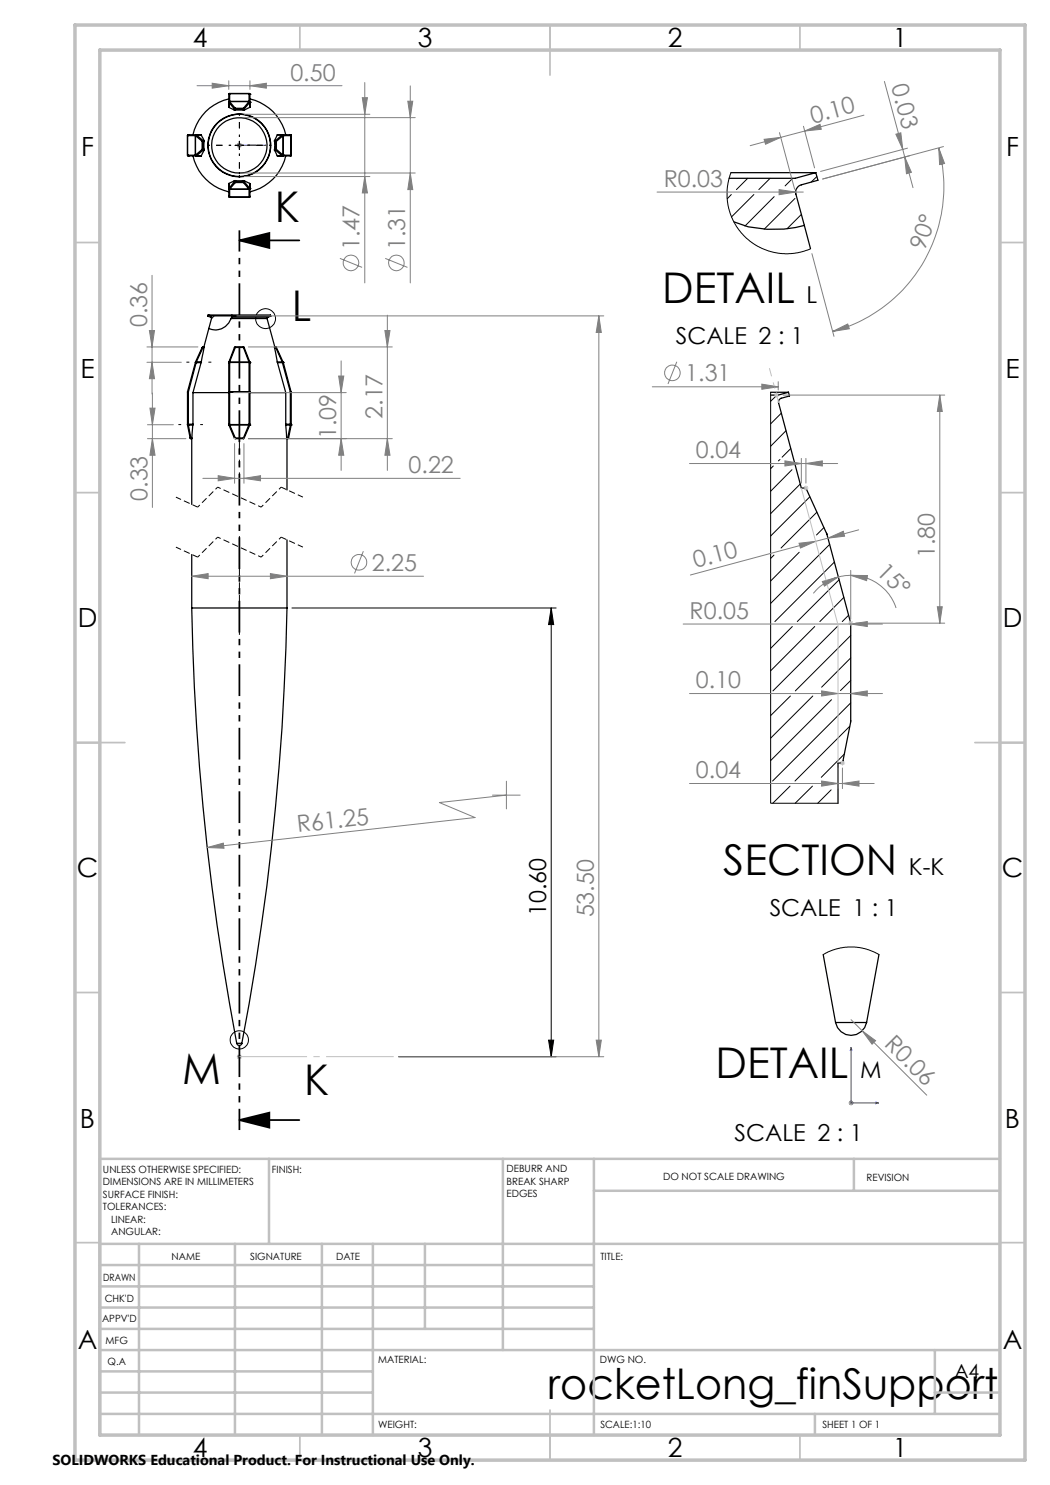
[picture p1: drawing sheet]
<svg xmlns="http://www.w3.org/2000/svg" width="210mm" height="297mm" viewBox="0 0 210 297" stroke-linecap="round" stroke-linejoin="round" font-family="sans-serif">
<g fill="none" stroke="#000" stroke-width=".2">
<path d="M47 29.1h1.7M47.9 28.3v1.6M146.2 34.5l-.5 1.6-.3 1.9 .1 2 .2 1.7 .7 1.9 1 1.8 1.9 2.3 1.3 1 1.7 .9 1.5 .6 1.9 .5 2 .1 1.7-.2 2.7-.9M146.3 38.9l-.8 .9M149.5 35.7l-2.2 2.2M150.8 38.9l-4.5 4.5M154 35.7l-2.2 2.2M154.8 39.3l-5.8 5.9M158.5 35.7l-1.5 1.5M159 39.7l-6.2 6.2M163.4 35.3l-1.2 1.1M160.3 42.9l-2.9 2.9"/>
<path d="M42.8 63.2l-.5 .5M154.1 78.5v82.2h13.5M155.4 79l-1.3 1.3M48.7 87.7h.1M154.7 93.2l-.6 .5M156 91.9l-.3 .3M156.3 82.6l-2.2 2.2M157.2 86.1l-3.1 3.1M158.2 89.7l-1.8 1.7M158.4 93.9l-4.3 4.3M160.1 96.8l-6 5.9M162 99.4l-7.9 7.8"/>
<path d="M154.8 111l-.7 .7M159.8 110.5l-5.7 5.7M163.4 102.4l-7.2 7.2M164.8 105.5l-1.5 1.5M165.9 108.9l-11.8 11.8M166.9 112.4l-11.9 11.9M167.8 116l-8.3 8.3M168.8 119.5l-4.8 4.8M58.4 121.6h52.8M110.2 121.6l.5 3.3h-1zM110.2 121.6v89.7M158.1 139.2l-4 3.9"/>
<path d="M158.5 125.3l-4.4 4.4M162.6 139.2l-8.5 8.4M162.9 125.3l-8.8 8.9M166.3 139.9l-12.2 12.2M167.5 125.3l-12.9 12.9M169.7 123l-1.2 1.3M170.1 127.1l-11 11.1M170.1 131.6l-5.8 5.8M170.1 136.1l-2 2M158 157.2l-3.4 3.5M162.5 157.2l-3.5 3.5M166.2 158l-2.7 2.7"/>
<path d="M168.8 150.8l-4.5 4.7M169.9 145.3l-10.9 10.9M170.1 140.6l-15.6 15.6M164.6 190.9l2.1-.9 1.4-.4 1.4-.2h1.9l1.5 .3 1.9 .7 1 .5M79.7 211.3h31.5M109.7 208h1l-.5 3.3z"/>
<circle cx="53.1" cy="63.7" r="1.98"/>
<circle cx="47.9" cy="208" r="1.82"/>
</g>
<g fill="none" stroke="#000" stroke-width=".25">
<path d="M45.8 19.8a9.4 9.4 0 0 0-7.2 7.1M45.8 18.9h.1M45.8 18.9v2.6M45.9 18.7l-.1 .2M45.9 18.7h.1M45.9 18.7v1.6M45.9 18.7h3.9M49.8 18.7l.2 .2M49.8 18.7h.1M49.8 18.7v1.6M50 19.8a9.4 9.4 0 0 1 7.1 7.1M50 18.9h.1"/>
<path d="M50 18.9v2.6M37.5 31l.2 .2M37.5 27.1h.1M37.5 31h.1M37.5 27.1v3.9M37.5 27.1h1.6M37.5 31h1.6M37.7 26.9l-.2 .2M37.7 26.9h.1M37.7 31.2h.1M37.7 26.9l2.6 .1M38.6 31.2a9.6 9.6 0 0 0 7.2 7.2"/>
<path d="M39.1 27.1v.1M39.1 31l.2 .2M39.1 31l.1 .2M39.1 27.1h.1M39.1 31h.1M39.1 27.1v3.9M39.1 27.2l1.3 1.1M39.2 26.9h.1M39.2 26.9l-.1 .2M39.3 27l-.2 .2M39.3 31.2h.1M39.3 26.9l-.2 .2"/>
<path d="M39.3 27l1.3 1.1M39.3 27h1M39.3 26.9v.1M40.3 27l.5 1.1M40.4 29.9l.2 .2M40.4 29.9h.2M40.4 28.3h.2M40.4 28.3v1.6M40.4 29.9l-1.3 1.1M40.6 28.1v.2M40.6 29.9v.2M40.6 28.1l-.2 .2"/>
<path d="M40.6 28.3h.2M40.6 28.1h.2M40.6 29.9h.2M40.6 28.3v1.6M40.6 30.1h.2M40.6 30.1l-1.3 1.1M40.8 30.1l-.5 1.1h-2.6M40.8 29.9v.2M40.8 28.3v1.6M40.8 28.1v.2M45.8 20.5h.1M45.8 37.7h.1"/>
<path d="M45.8 37.7l.1 .1M45.8 39.3l.1 .1M45.8 21.5l1.1 .5M45.8 36.7v2.6M45.8 20.5l1.1 1.3M45.8 20.5v1M45.8 36.7v1M45.9 20.4l-.1 .1M45.9 20.3v.1M45.9 37.8h.1M45.9 20.3l-.1 .2M45.9 20.3h.1"/>
<path d="M45.9 39.4h.1M45.9 37.8v1.6M45.9 20.4l1.2 1.3M45.9 20.3h3.9M45.9 37.8h3.9M45.9 39.4h3.9M46.9 36.1h.2M46.9 36.1l-1.1 .6M46.9 22h.2M46.9 21.8h.2M46.9 36.3l.2 .2M46.9 36.3h.2"/>
<path d="M46.9 21.8v.2M46.9 36.1v.2M46.9 36.3l-1.1 1.4M47.1 22h1.6M47.1 36.1h1.6M47.1 36.3v.2M47.1 21.7l-.2 .1M47.1 21.7v.1M47.1 36.3h1.6M47.1 21.8v.2M47.1 36.1v.2M47.1 36.5h1.6"/>
<path d="M47.1 21.8h1.6M47.1 21.7h1.6M47.1 36.5l-1.2 1.3M48.7 22h.1M48.7 36.1h.1M48.7 36.3v.2M48.7 21.8h.1M48.7 21.7v.1M48.7 21.7l.1 .1M48.7 36.3h.1M48.7 21.8v.2M48.7 36.1v.2"/>
<path d="M48.7 36.5l1.1 1.3M48.8 36.1l1.2 .6M48.8 36.3l-.1 .2M48.8 21.8v.2M48.8 36.1v.2M48.8 36.3l1.2 1.4M49.8 20.4l.2 .1M49.8 37.8h.1M49.8 20.4l-1.1 1.3M49.8 20.3l.2 .2M49.8 20.3h.1M49.8 39.4h.1"/>
<path d="M49.8 37.8v1.6M49.8 20.3v.1M50 21.5l-1.2 .5M50 37.7l-.2 .1M50 36.7v2.6M50 20.5l-1.2 1.3M50 20.5v1M50 36.7v1M50 37.7h.1M50 20.5h.1M50 39.3l-.2 .1M54.9 28.1v.2"/>
<path d="M54.9 28.3v1.6M54.9 29.9v.2M54.9 30.1l.6 1.1h2.6M54.9 28.3h.2M54.9 28.1h.2M54.9 29.9h.2M54.9 30.1h.2M55.1 29.9v.2M55.1 29.9h.2M55.1 28.3h.2M55.1 28.1l.2 .2M55.1 28.1v.2"/>
<path d="M55.1 28.3v1.6M55.1 30.1l1.3 1.1M55.3 29.9l-.2 .2M55.3 28.3v1.6M55.3 29.9l1.3 1.1M55.5 27l-.6 1.1M55.5 27h.9M56.4 27l.2 .2M56.4 31.2h.1M56.4 27l-1.3 1.1M56.5 26.9l-.1 .1M56.5 26.9l.1 .2"/>
<path d="M56.5 31.2h.1M56.5 26.9h.1M56.5 26.9l.2 .2M56.6 31l-.2 .2M56.6 27.2l-1.3 1.1M56.6 31h.1M56.6 27.1v.1M56.6 31l-.1 .2M56.6 27.1v3.9M56.6 27.1h1.6M56.7 31l-.2 .2M56.7 27.1h.1"/>
<path d="M56.7 31h.1M56.7 27.1v3.9M56.7 31h1.5M57.1 31.2a9.6 9.6 0 0 1-7.1 7.2M58.1 26.9l.1 .2M58.1 31.2h.1M58.1 26.9h.1M58.1 26.9l-2.6 .1M58.2 31l-.1 .2M58.2 31h.1M58.2 27.1h.1M58.2 27.1v3.9"/>
<path d="M146.2 34.5h17M163.2 34.5l.4 1.6-3.3 .9a1.55 1.55 0 0 0-1.1 1.8l1.7 6.3M163.2 34.5l-4.2 1.2h-13.2M146.8 44.4a22.2 22.2 0 0 0 14.1 .7M160.9 45.1l1.2 4.6M37.5 78.3l.2 .1M37.5 78.5h.2M37.5 78.3v.2M37.5 78.5v6.3M37.7 78.4v.1M37.7 78.5v6.3M38.6 78.5h7.2"/>
<path d="M38.6 78.5v6.3M39.1 72.5h.1M39.1 72.4l.2 .1M39.1 72.5l-1.6 5.8M39.1 72.4v.1M39.1 72.4h.1M39.1 72.4h.2M39.2 72.5h.1M39.2 72.5h1M39.2 72.5l-1.5 5.9M39.3 72.4v.1M39.3 72.4h1"/>
<path d="M39.3 72.5h-.1M40.2 72.5l-1.6 6M40.3 72.4l-.1 .1M40.4 69.5h.2M40.4 69.5l-1.3 2.9M40.6 69.4v.1M40.6 69.4l-.2 .1M40.6 69.5h.2M40.6 69.4h.2M40.6 69.5l-1.3 2.9M40.8 69.5l-.5 2.9M40.8 69.4v.1"/>
<path d="M41.6 63h12.5l.1 .2M41.6 63v.2l.6 .3 .1 .2-1.5 5.7M41.6 63l.7 .2h4.1M45.8 78.5h.1M45.8 78.4v.1M45.8 72.5h.1M45.8 72.5v5.9M45.8 78.5v6.3M45.8 72.4v.1M45.9 78.3v.2M45.9 78.3l-.1 .1M45.9 72.5h-.1"/>
<path d="M45.9 72.5h.1M45.9 72.4l-.1 .1M45.9 72.4h.1M45.9 72.4h-.1M45.9 78.5h3.9M45.9 72.4v5.9M45.9 78.5v6.3M45.9 78.3h3.9M45.9 72.5h3.9M45.9 72.4h3.9M46.2 63.7a3.2 3.2 0 0 1-4.4 2M46.2 63.7h7.2"/>
<path d="M46.3 63.4l-.1 .3M46.3 63.4h7.3M46.4 63.2h7.8M46.4 63.2l-.1 .2M46.4 63v.2M46.9 69.5h.2M46.9 69.5l-1.1 2.9M47.1 69.4v.1M47.1 69.4l-.2 .1M47.1 69.5l-1.2 2.9M47.1 69.5h1.6M47.1 69.4h1.6"/>
<path d="M48.7 69.5h.1M48.7 69.4v.1M48.7 69.4l.1 .1M48.7 69.5l1.1 2.9M48.8 69.5l1.2 2.9M49.8 72.4h.1M49.8 72.4h.2M49.8 78.5h.2M49.8 78.3v.2M49.8 78.3l.2 .1M49.8 72.5h.2M49.8 72.5h.1"/>
<path d="M49.8 72.4l.2 .1M49.8 72.4v5.9M49.8 78.5v6.3M50 72.4v.1M50 78.4v.1M50 78.5h7.1M50 72.5h.1M50 72.5v5.9M50 78.5v6.3M53.4 63.7l1.6 5.7M53.6 63.4l-.2 .3M54.2 63.2l-.6 .2"/>
<path d="M54.9 69.5l.6 2.9M54.9 69.5h.2M55.1 69.4l-.2 .1M55.1 69.5h.2M55.1 69.4v.1M55.1 69.4l.2 .1M55.1 69.5l1.3 2.9M55.3 69.5l1.3 2.9M55.5 72.4v.1M55.5 72.4h.9M55.5 72.5l1.6 6M55.5 72.5h1"/>
<path d="M56.4 72.4l.1 .1M56.5 72.5h.1M56.5 72.5l1.6 5.9M56.6 72.4h.1M56.6 72.4h-.2M56.6 72.4l-.1 .1M56.6 72.4l.1 .1M56.7 72.5h.1M56.7 72.5h-.2M56.7 72.5l1.5 5.8M57.1 78.5v6.3M58.1 78.5h.1"/>
<path d="M58.1 78.4v.1M58.1 78.5v6.3M58.2 78.3v.2M58.2 78.3l-.1 .1M58.2 78.5v6.3M154.1 78.5h3.6M157.7 78.5l.2 .7-1.7 .5a.74 .74 0 0 0-.5 .9l4.6 17h.6l.4 .3 4.1 8.9 4.7 17.8v19.8l-1.5 7.8-.3 .3-.7 .1v8.1M157.7 78.5l-2.1 .5h-1.5M37.5 84.9h.2M37.5 84.8v.1M37.5 84.8h.2M37.5 85h.2"/>
<path d="M37.5 85h.1M37.5 84.9v.1M37.5 85l.5 2.6M37.7 84.8v.1M37.7 85h.1M37.7 85h.9M37.7 84.8h.9M37.7 84.9v.1M37.7 85l.5 2.6M38 87.6h.2M38 87.6l.2 .1M38.2 87.6v.1"/>
<path d="M38.2 87.6h.2M38.3 87.7v13.2M38.4 87.6l-.2 .1M38.6 85l-.2 2.6M38.6 84.8v.2M45.8 84.9h.1M45.8 84.8v.1M45.8 84.8h.1M45.8 84.9v.1M45.8 85h.1M45.8 85l1.1 2.6M45.9 84.8v.1"/>
<path d="M45.9 85h-.1M45.9 85h.1M45.9 84.9h3.9M45.9 84.9v.1M45.9 85h3.9M45.9 85l1.2 2.6M46.9 87.6l.2 .1M47.1 87.6h-.2M47.1 87.6v.1M47.1 87.6h1.6M47.1 87.7h1.6M48.7 87.6h.1"/>
<path d="M48.7 87.6v.1M48.8 87.6l-.1 .1M49.8 85h.2M49.8 85h.1M49.8 85l-1.1 2.6M49.8 84.9h.2M49.8 84.8v.1M49.8 84.8h.2M49.8 84.9v.1M50 85h.1M50 85l-1.2 2.6M50 84.8v.1"/>
<path d="M50 84.9v.1M57.1 84.8v.2M57.1 85l.2 2.6M57.1 85h1M57.1 84.8h1M57.3 87.6l.2 .1M57.3 87.6h.2M57.4 87.7v10.3M57.5 87.6v.1M57.7 87.6h-.2M57.7 87.6l-.2 .1M58.1 85h.1"/>
<path d="M58.1 84.8v.1M58.1 84.8h.1M58.1 84.9h.1M58.1 84.9v.1M58.1 85l-.6 2.6M58.2 84.8v.1M58.2 85h-.1M58.2 85h.1M58.2 84.9v.1M58.2 85l-.5 2.6M38.3 110.9v10.7M57.4 108v13.6"/>
<path d="M38.3 121.6a517 517 0 0 0 9 87.1M38.3 121.6h19.1M57.4 121.6a522.5 522.5 0 0 1-9 87.1M164.6 190.9l2.5 13.6M175.8 190.9l-2.5 13.6M47.3 208.7a.52 .52 0 0 0 .6 .4 .52 .52 0 0 0 .5-.4M47.3 208.7h1.1M167.1 204.5a3.2 3.2 0 0 0 3.1 2.6 3.2 3.2 0 0 0 3.1-2.6M167.1 204.5h6.2"/>
<circle cx="47.9" cy="29.1" r="5.5"/>
<circle cx="47.9" cy="29.1" r="6.3"/>
<circle cx="47.9" cy="29.1" r="6.2"/>
</g>
<g fill="none" stroke="#808080" stroke-width=".2">
<path d="M39.4 17.1h29M42.4 16.6l3.4 .5-3.4 .5zM45.8 16.2v1.7M50 17.1l3.3-.5v1zM50 16.2v1.7M72.5 19.5h1l-.5 3.4zM73 16.5v40.1M82.1 17.2v39.4M176.9 16.3l3.7 13.6M47.4 29.1h1M47.5 28.7l.7 .7M47.9 28.6v1"/>
<path d="M48.2 28.7l-.7 .7M48.9 23.5h34.1M48.9 34.6h34.1M48.9 22.9h25.1M48.9 35.3h25.1M73 35.3l.5 3.3h-1zM81.6 20.2h1l-.5 3.3zM82.1 34.6l.5 3.3h-1zM131.4 38.4h29.3M152.8 27.9l3.3-.4-3 1.4zM155.8 37.9l3.3 .5-3.3 .5zM155.9 26.5l3 11.3"/>
<path d="M156.1 27.5l-6.1 1.6M160.7 25.3l2.2 8.3M160.9 26.2l-4.8 1.3M160.9 26.2l3.1-1.3 .3 1zM172.8 23l-11.9 3.2M179.2 26.8l1-.2 .4 3.3zM180.6 29.9l.3 1.5M180.9 31.4l1.7 6.1M180.9 31.4l1.4 3.1-1 .2zM181.5 29.6l-17.4 4.7M187.7 29.6l1.2 3.1-1 .2zM187.7 29.6a29.9 29.9 0 0 1-21.2 36.7"/>
<path d="M188.7 29.3l-24.2 6.5M30.4 55.1v23.7M68 51.7l4.4 1.8M77 51.7l4.5 1.8M162.4 50.7l4.4 16.6M29.4 69.4h10.2M29.4 72.5h6.9M29.9 66.1h1l-.5 3.3zM30.4 72.5l.5 3.2h-1zM30.5 78.6v22.9M46.7 78.5h22.6M47.4 63.2h73.4"/>
<path d="M49.7 69.4h28.8M67.7 75.2h1.1l-.6 3.3zM68.2 72.2v21.9M77 66.1h1l-.5 3.3zM77.5 63v31.1M119.8 63.2v148.1M119.8 63.2l.5 3.3h-1.1zM130.5 77.4h25.1M135.4 72.4l-1.8 4.4M152.4 76.8l3.2 .6-3.2 .5zM155.6 76.3v1.7M156.6 79h32.3"/>
<path d="M166.5 66.3l3-1.5 .4 1zM188 79l.5 3.3h-1zM188 79v45.6M29.5 87.7h7.7M29.5 84.9h5.2M30 81.6h1l-.5 3.3zM30.5 87.7l.5 3.3h-1zM40.6 95.7h51.4M43.6 95.1l3.3 .6-3.3 .5zM46.9 88.7v8M48.8 95.7l3.3-.6v1.1zM48.8 88.7v8"/>
<path d="M49.7 87.7h28.8M68.2 87.7l.6 3.3h-1.1zM77.5 87.7l.5 3.3h-1zM137.9 92.7h29.6M157 92.2l3.3 .5-3.3 .5zM160.3 91.7v4.9M161.2 92.7l3.3-.5v1zM161.2 91.7v4.9M38.3 115.2l3.3-.5v1zM38.3 115.2h46.4M54.1 114.7l3.3 .5-3.3 .5zM72.7 110.2l-1.8 4.5"/>
<path d="M159.8 108.7l3.3-.4-3 1.3zM163.1 108.3l-25 6.7M164.5 116.3l3.2-.9-2.8 1.8zM165.6 107.6l3.1-1.3 .2 .9zM165.6 107.6l-2.5 .7M167.7 115.4a9.8 9.8 0 0 0-5 3.3M170.1 115.1h3.4l-.2 1zM170.1 115.1l-2.4 .3M170.1 115.1a9.5 9.5 0 0 1 9.1 6.5M170.1 114.1v9.7M171.7 106l-6.1 1.6M136.6 124.8h39.9"/>
<path d="M137.9 138.7h38.6M164.3 138.2l3.3 .5-3.3 .5zM170.1 124.8l3.4-.5v1zM170.1 138.7l3.4-.5v1zM171.2 124.6h17.7M187.5 121.4h1l-.5 3.2zM98.5 159h5.5M101.3 159l-13.4 1.5 7.1 3-53.5 6M101.3 156.2v5.6M137.9 156.7h36.9M164.3 156.2l3.3 .5-3.3 .5zM167.6 153.6v4.1"/>
<path d="M168.5 156.7l3.3-.5v1zM168.5 153.6v4.1M41.5 169.5l3.2-.9 .1 1zM47.4 211.3h1M47.5 211l.7 .7M47.9 210.9v.9M48.2 211l-.7 .7M79.7 211.3h41.1M119.2 208h1.1l-.5 3.3zM170.2 203.9l15.1 15.1M172.4 206.2l2.7 1.9-.7 .7zM169.7 220.6h1"/>
<path d="M169.9 220.2l.7 .7M170.2 220.1v1M170.6 220.2l-.7 .7"/>
<circle cx="70.2" cy="52.6" r="1.55"/>
<circle cx="79.3" cy="52.6" r="1.56"/>
<circle cx="134.5" cy="74.6" r="1.55"/>
<circle cx="71.8" cy="112.5" r="1.56"/>
</g>
<path d="M47.9 48.1l6-1.5v3zM47.9 48.1h12M47.9 224l6-1.5v3zM47.9 224h12" fill="none" stroke="#000" stroke-width=".35"/>
<g fill="none" stroke="#c0c0c0" stroke-width=".2">
<path d="M154.8 79h1M154.9 78.6l.7 .8M155.3 78.5v1M155.6 78.6l-.7 .8M46.9 87.6l.2 .1M48.8 87.6v.1M160.3 97.6l7.3 27.4v27.6M160.7 97.6h1M160.8 97.3l.7 .7M161.2 97.1v1M161.5 97.3l-.7 .7M169.7 124.6h.9"/>
<path d="M169.8 124.3l.7 .7M170.1 124.1v1M170.5 124.3l-.7 .7M168 152.6h1M168.1 152.3l.7 .7M168.5 152.1v1M168.8 152.3l-.7 .7"/>
</g>
<path d="M47.4 29.1h.9zM47.7 29.1h.3zM47.9 29.1h.1M47.9 29.1h5.5M51.2 29.1h-1.7h1.7M53.4 29.1h-.6h.6M170.2 209.5v11.1h5.6M170.2 209.5l.2 .5h-.3zM175.2 220.4l.6 .2-.6 .1z" fill="none" stroke="#00f" stroke-width=".2"/>
<path d="M42.3 72.4h-5M40.6 84.9h-4.9" fill="none" stroke="#000" stroke-width=".2" stroke-dasharray="15.2 1.3 1.3 1.3" stroke-dashoffset="14.7" stroke-linecap="butt"/>
<path d="M47.9 107.2v19.8" fill="none" stroke="#000" stroke-width=".2" stroke-dasharray="15.2 1.3 1.3 1.3" stroke-dashoffset="7.3" stroke-linecap="butt"/>
<path d="M47.9 85.7v13.7" fill="none" stroke="#000" stroke-width=".2" stroke-dasharray="15.2 1.3 1.3 1.3" stroke-dashoffset="10.3" stroke-linecap="butt"/>
<path d="M60.6 99.4l-4.4-2M39.5 111.4l-4.3-2M39.5 101.4l-4.3-2M60.6 109.4l-4.4-2" fill="none" stroke="#000" stroke-width=".2" stroke-dasharray="1.3 .6" stroke-dashoffset=".1" stroke-linecap="butt"/>
<path d="M43.5 97.4l-4 4M56.2 97.4l-4 4M43.5 107.4l-4 4M56.2 107.4l-4 4" fill="none" stroke="#000" stroke-width=".2" stroke-dasharray="1.3 .6" stroke-dashoffset=".7" stroke-linecap="butt"/>
<path d="M52.2 111.4l-8.7-4M52.2 101.4l-8.7-4" fill="none" stroke="#000" stroke-width=".2" stroke-dasharray="1.3 .6" stroke-dashoffset=".6" stroke-linecap="butt"/>
<path d="M47.9 46.1v179.9" fill="none" stroke="#000" stroke-width=".35" stroke-dasharray="6.3 1.3 1.3 1.3 1.3 1.3" stroke-dashoffset="2.1" stroke-linecap="butt"/>
<path d="M155.7 80.6l-1.8-7" fill="none" stroke="#c0c0c0" stroke-width=".2" stroke-dasharray="15.2 1.3 1.3 1.3" stroke-dashoffset="13.6" stroke-linecap="butt"/>
<path d="M46.2 29.1h-4.7M47.9 27.4v-4.7M47.9 30.7v4.8M47.9 30.7v4.7M49.5 29.1h4.8" fill="none" stroke="#000" stroke-width=".2" stroke-dasharray="15.2 1.3 1.3 1.3" stroke-dashoffset="14.8" stroke-linecap="butt"/>
<path d="M47.9 211.3h30.8" fill="none" stroke="#c0c0c0" stroke-width=".2" stroke-dasharray="15.2 1.3 1.3 1.3" stroke-dashoffset="1.7" stroke-linecap="butt"/>
<g fill="none" stroke="#c0c0c0" stroke-width=".35">
<path d="M60 5v5M110 5v10M160 5v5M15 48.5h5M200 48.5h5M15 98.5h5M200 98.5h5M15 148.5h10M195 148.5h10M15 198.5h5M200 198.5h5M15 248.5h5"/>
<path d="M200 248.5h5M60 287v5M110 282v10M160 287v5"/>
</g>
<g fill="none" stroke="#c0c0c0" stroke-width=".5">
<path d="M53.8 231.8v17M100.6 231.8v38.2M118.8 231.8v55.2M118.8 238.2h81.2M170.8 231.8v6.4M200 231.8h-180v55.2M20 248.8h180M20 257.3h98.8M20 253h98.8M27.8 248.8v38.2M47 248.8v38.2M64.4 248.8v38.2"/>
<path d="M74.6 248.8v38.2M85 248.8v17M20 265.8h98.8M20 261.5h98.8M20 278.5h54.6M20 274.3h54.6M20 270h180M187 278.5h13M187 270v12.8M20 282.8h180M163 282.8v4.2"/>
</g>
<path d="M15 5h190v287h-190zM20 10h180v277h-180z" fill="none" stroke="#c0c0c0" stroke-width=".7"/>
<path d="M47.9 48.1l6-1.5v3zM47.9 224l6-1.5v3z" fill="#000"/>
<g fill="#808080">
<path d="M170.1 124.8l3.4-.5v1z"/>
<path d="M152.4 76.8l3.2 .6-3.2 .5z"/>
<path d="M170.1 115.1h3.4l-.2 1zM164.5 116.3l3.2-.9-2.8 1.8z"/>
<path d="M168.5 156.7l3.3-.5v1zM164.3 156.2l3.3 .5-3.3 .5zM161.2 92.7l3.3-.5v1zM157 92.2l3.3 .5-3.3 .5z"/>
<path d="M164.3 138.2l3.3 .5-3.3 .5zM170.1 138.7l3.4-.5v1z"/>
<path d="M159.8 108.7l3.3-.4-3 1.3zM165.6 107.6l3.1-1.3 .2 .9z"/>
<path d="M187.5 121.4h1l-.5 3.2zM188 79l.5 3.3h-1z"/>
</g>
<g fill="#00f">
<path d="M49.5 29.1h1.7zM47.4 29.1h.9zM130.8 297.1h.6zM125.7 297.1h.3z"/>
<path d="M52.8 29.1h.6zM47.7 29.1h.3zM175.2 220.4l.6 .2-.6 .1zM170.2 209.5l.2 .5h-.3z"/>
</g>
<path d="M109.7 208h1l-.5 3.3zM110.2 121.6l.5 3.3h-1z" fill="#000"/>
<g fill="#808080">
<path d="M155.8 37.9l3.3 .5-3.3 .5z"/>
<path d="M41.5 169.5l3.2-.9 .1 1z"/>
<path d="M172.4 206.2l2.7 1.9-.7 .7z"/>
<path d="M180.9 31.4l1.4 3.1-1 .2zM179.2 26.8l1-.2 .4 3.3z"/>
<path d="M38.3 115.2l3.3-.5v1zM54.1 114.7l3.3 .5-3.3 .5zM43.6 95.1l3.3 .6-3.3 .5zM48.8 95.7l3.3-.6v1.1z"/>
<path d="M152.8 27.9l3.3-.4-3 1.4zM160.9 26.2l3.1-1.3 .3 1z"/>
<path d="M166.5 66.3l3-1.5 .4 1zM187.7 29.6l1.2 3.1-1 .2z"/>
<path d="M77.5 87.7l.5 3.3h-1zM77 66.1h1l-.5 3.3zM68.2 87.7l.6 3.3h-1.1zM67.7 75.2h1.1l-.6 3.3zM30.4 72.5l.5 3.2h-1zM29.9 66.1h1l-.5 3.3z"/>
<path d="M30 81.6h1l-.5 3.3zM30.5 87.7l.5 3.3h-1zM119.8 63.2l.5 3.3h-1.1zM119.2 208h1.1l-.5 3.3zM81.6 20.2h1l-.5 3.3zM82.1 34.6l.5 3.3h-1zM72.5 19.5h1l-.5 3.4zM73 35.3l.5 3.3h-1z"/>
<path d="M42.4 16.6l3.4 .5-3.4 .5zM50 17.1l3.3-.5v1z"/>
</g>
<g font-size="8.5">
<text x="55" y="44.3">K</text>
<text x="58.4" y="64.1">L</text>
<text x="132.5" y="60.7">DETAIL</text>
<text x="144.7" y="174.9">SECTION</text>
<text x="143.1" y="215.5">DETAIL</text>
<text x="36.5" y="216.7">M</text>
<text x="60.8" y="218.9">K</text>
<text x="109.6" y="279.7">rocketLong_finSupport</text>
</g>
<g font-size="5.3">
<text x="38.5" y="9.5">4</text>
<text x="83.5" y="9.5">3</text>
<text x="133.6" y="9.5">2</text>
<text x="178.6" y="9.5">1</text>
<text x="16.2" y="31.2">F</text>
<text x="201.2" y="31.2">F</text>
<text x="16.1" y="75.5">E</text>
<text x="201.1" y="75.5">E</text>
<text x="15.5" y="125.5">D</text>
<text x="200.5" y="125.5">D</text>
<text x="15.4" y="175.5">C</text>
<text x="200.4" y="175.5">C</text>
<text x="16" y="225.5">B</text>
<text x="201" y="225.5">B</text>
<text x="15.5" y="269.7">A</text>
<text x="200.5" y="269.7">A</text>
<text x="38.5" y="291.5">4</text>
<text x="83.5" y="291.5">3</text>
<text x="133.6" y="291.5">2</text>
<text x="178.6" y="291.5">1</text>
</g>
<g font-size="4.7" fill="#808080">
<text x="58.1" y="16.1">0.50</text>
<text x="178.2" y="17.3" transform="rotate(75 178.2 17.3)">0.03</text>
<text x="162.6" y="24.7" transform="rotate(-15 162.6 24.7)">0.10</text>
<text x="132.7" y="37.4">R0.03</text>
<text x="71.9" y="50" transform="rotate(-90 71.9 50)">1.47</text>
<text x="81" y="50" transform="rotate(-90 81 50)">1.31</text>
<text x="185" y="50.2" transform="rotate(-71 185 50.2)">90°</text>
<text x="29.4" y="65.4" transform="rotate(-90 29.4 65.4)">0.36</text>
<text x="137.1" y="76.3">1.31</text>
<text x="76.5" y="83.8" transform="rotate(-90 76.5 83.8)">2.17</text>
<text x="67.2" y="87.9" transform="rotate(-90 67.2 87.9)">1.09</text>
<text x="81.7" y="94.6">0.22</text>
<text x="139.2" y="91.7">0.04</text>
<text x="29.5" y="100.2" transform="rotate(-90 29.5 100.2)">0.33</text>
<text x="139.1" y="113.7" transform="rotate(-15 139.1 113.7)">0.10</text>
<text x="187" y="111.6" transform="rotate(-90 187 111.6)">1.80</text>
<text x="74.4" y="114.2">2.25</text>
<text x="175.1" y="114.6" transform="rotate(45 175.1 114.6)">15°</text>
<text x="137.9" y="123.8">R0.05</text>
<text x="139.2" y="137.7">0.10</text>
<text x="139.2" y="155.7">0.04</text>
<text x="59.6" y="166.4" transform="rotate(-6 59.6 166.4)">R61.25</text>
<text x="118.8" y="183.5" transform="rotate(-90 118.8 183.5)">53.50</text>
<text x="176.7" y="209" transform="rotate(45 176.7 209)">R0.06</text>
</g>
<g font-size="4.7">
<text x="161.3" y="60.7">L</text>
<text x="135.2" y="68.9">SCALE 2 : 1</text>
<text x="181.8" y="174.9">K-K</text>
<text x="109.2" y="183.2" transform="rotate(-90 109.2 183.2)">10.60</text>
<text x="153.9" y="183.1">SCALE 1 : 1</text>
<text x="172" y="215.5">M</text>
<text x="146.9" y="228.3">SCALE 2 : 1</text>
</g>
<text font-size="3.9" x="190.9" y="275.5">A4</text>
<text font-size="2.9" x="10.5" y="292.9">SOLIDWORKS Educational Product. For Instructional Use Only.</text>
<g font-size="2">
<text x="20.6" y="234.6">UNLESS OTHERWISE SPECIFIED:</text>
<text x="20.6" y="237.1">DIMENSIONS ARE IN MILLIMETERS</text>
<text x="20.6" y="239.6">SURFACE FINISH:</text>
<text x="54.4" y="234.6">FINISH:</text>
<text x="101.3" y="234.5">DEBURR AND</text>
<text x="101.3" y="237">BREAK SHARP</text>
<text x="101.3" y="239.5">EDGES</text>
<text x="132.6" y="236">DO NOT SCALE DRAWING</text>
<text x="173.3" y="236.2">REVISION</text>
<text x="20.6" y="242.1">TOLERANCES:</text>
<text x="22.2" y="244.6">LINEAR:</text>
<text x="22.2" y="247.1">ANGULAR:</text>
<text x="34.3" y="252">NAME</text>
<text x="50" y="251.9">SIGNATURE</text>
<text x="67.2" y="251.9">DATE</text>
<text x="120.1" y="251.9">TITLE:</text>
<text x="20.6" y="256.1">DRAWN</text>
<text x="20.9" y="260.3">CHK'D</text>
<text x="20.4" y="264.4">APPV'D</text>
<text x="21.1" y="268.8">MFG</text>
<text x="21.5" y="273">Q.A</text>
<text x="75.6" y="272.5">MATERIAL:</text>
<text x="120" y="272.5">DWG NO.</text>
<text x="75.6" y="285.5">WEIGHT:</text>
<text x="120.1" y="285.6">SCALE:1:10</text>
<text x="164.5" y="285.6">SHEET 1 OF 1</text>
</g>
</svg>
